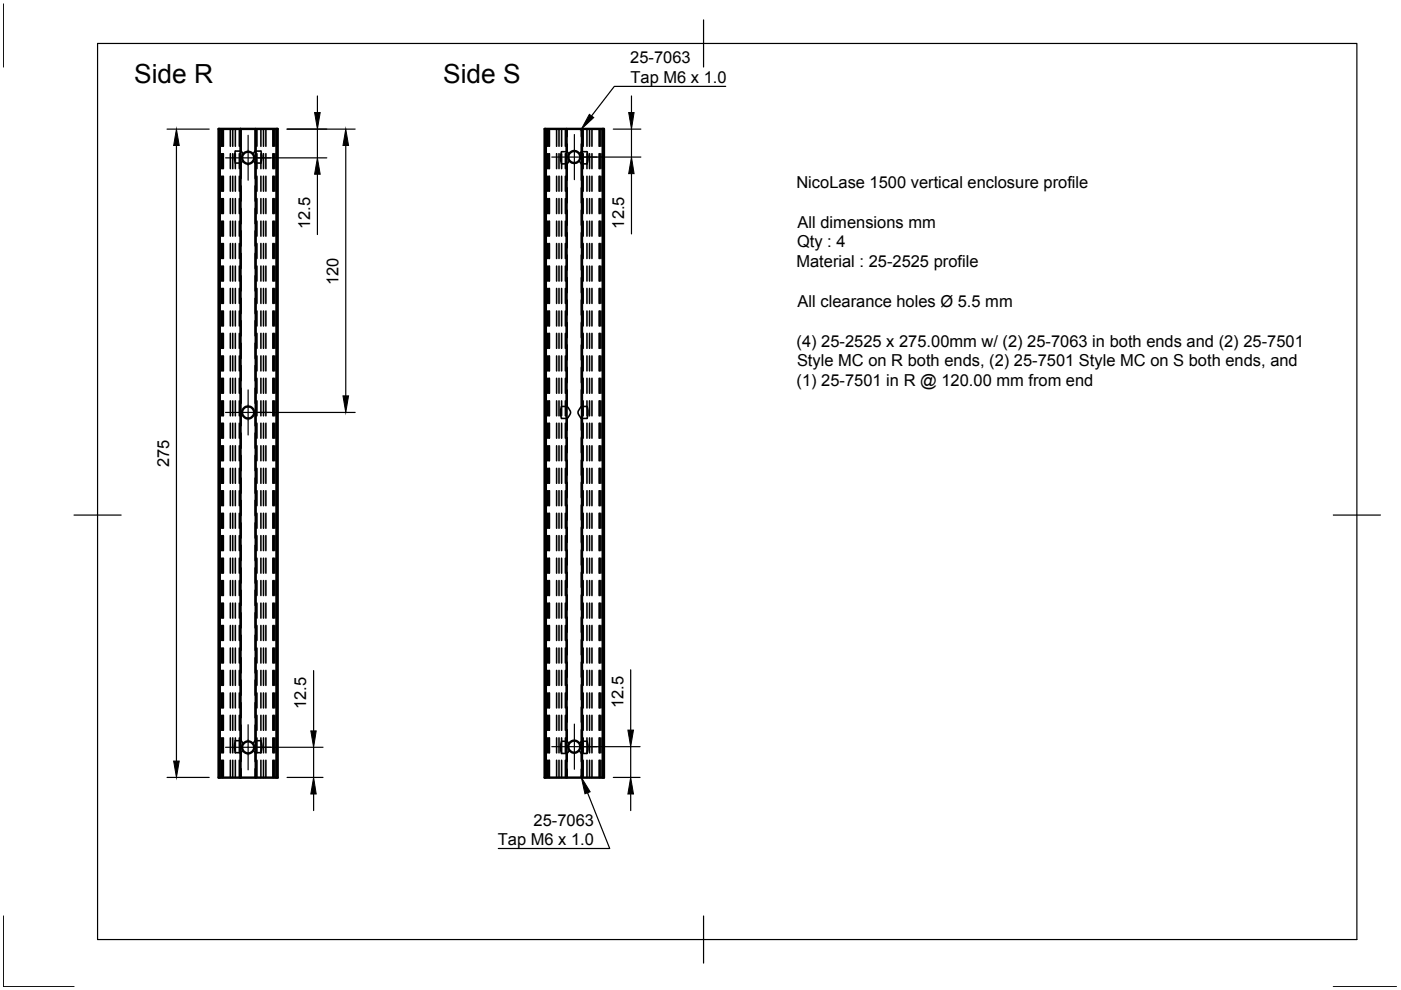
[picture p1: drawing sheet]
<svg xmlns="http://www.w3.org/2000/svg" width="297mm" height="210mm" viewBox="0 0 297 210" stroke-linecap="round" stroke-linejoin="round" font-family="sans-serif">
<!-- layer: Hidden -->
<g fill="none" stroke="#000" stroke-width=".34">
<path d="M46.9 27.3v3.7M46.9 32.6v3.2M46.9 37.4v3.1M47.2 27.3v3.7M47.2 32.6v3.2M47.2 37.4v3.1M47.4 27.3v3.7M47.4 32.6v3.2M47.4 37.4v3.1M48.8 27.3v3.7M48.8 32.6v3.2M48.8 37.4v3.1"/>
<path d="M49.3 27.3v3.7M49.3 32.6v3.2M49.3 37.4v3.1M49.9 27.3v3.7M49.9 32.6v3.2M49.9 37.4v3.1M50.7 27.3v3.7M50.7 32.6v3.2M50.7 37.4v3.1M51.1 32l.5 .7M51.1 32h-1.2l-.2 1 .2 1.6h1.2M51.1 27.3v4.7"/>
<path d="M51.1 34.6v3.2M51.1 39.4v3.2M51.5 34.1l-.4 .5M53.7 34.1l.4 .5M54.1 32l-.5 .7M54.1 32h1.2l.2 1-.2 1.6h-1.2M54.1 27.3v4.7M54.1 34.6v3.2M54.1 39.4v3.2M54.5 27.3v3.7M54.5 32.6v3.2M54.5 37.4v3.1"/>
<path d="M55.3 27.3v3.7M55.3 32.6v3.2M55.3 37.4v3.1M55.9 27.3v3.7M55.9 32.6v3.2M55.9 37.4v3.1M56.4 27.3v3.7M56.4 32.6v3.2M56.4 37.4v3.1M57.9 27.3v3.7M57.9 32.6v3.2M57.9 37.4v3.1"/>
<path d="M58 27.3v3.7M58 32.6v3.2M58 37.4v3.1M58.3 27.3v3.7M58.3 32.6v3.2M58.3 37.4v3.1M116.1 27.3v3.7M116.1 32.6v3.2M116.1 37.4v3.1M116.4 27.3v3.7M116.4 32.6v3.2M116.4 37.4v3.1"/>
<path d="M116.5 27.3v3.7M116.5 32.6v3.2M116.5 37.4v3.1M118 27.3v3.7M118 32.6v3.2M118 37.4v3.1M118.5 27.3v3.7M118.5 32.6v3.2M118.5 37.4v3.1M119.1 27.3v3.7M119.1 32.6v3.2M119.1 37.4v3.1"/>
<path d="M119.9 27.3v3.7M119.9 32.6v3.2M119.9 37.4v3.1M120.3 32.2l.3 .5M120.3 30.6v1.6h-1.2a4 4 0 0 0 0 2.5h1.2M120.3 27.3v1.7M120.3 34.7v3.5M120.3 39.8v3.2M120.8 34.1l-.5 .6M122.8 34.1l.5 .6M123.3 32.2h1.1a4 4 0 0 1 0 2.5h-1.1M123.3 32.2l-.4 .5"/>
<path d="M123.3 27.3v1.7M123.3 30.6v1.6M123.3 34.7v3.5M123.3 39.8v3.2M123.6 27.3v3.7M123.6 32.6v3.2M123.6 37.4v3.1M124.4 27.3v3.7M124.4 32.6v3.2M124.4 37.4v3.1M125 27.3v3.7M125 32.6v3.2"/>
<path d="M125 37.4v3.1M125.5 27.3v3.7M125.5 32.6v3.2M125.5 37.4v3.1M127 27.3v3.7M127 32.6v3.2M127 37.4v3.1M127.2 27.3v3.7M127.2 32.6v3.2M127.2 37.4v3.1M127.4 27.3v3.7M127.4 32.6v3.2"/>
<path d="M127.4 37.4v3.1M46.9 42.1v3.2M46.9 46.9v3.2M46.9 51.6v3.2M46.9 56.4v3.2M47.2 42.1v3.2M47.2 46.9v3.2M47.2 51.6v3.2M47.2 56.4v3.2M47.4 42.1v3.2M47.4 46.9v3.2M47.4 51.6v3.2"/>
<path d="M47.4 56.4v3.2M48.8 42.1v3.2M48.8 46.9v3.2M48.8 51.6v3.2M48.8 56.4v3.2M49.3 42.1v3.2M49.3 46.9v3.2M49.3 51.6v3.2M49.3 56.4v3.2M49.9 42.1v3.2M49.9 46.9v3.2M49.9 51.6v3.2"/>
<path d="M49.9 56.4v3.2M50.7 42.1v3.2M50.7 46.9v3.2M50.7 51.6v3.2M50.7 56.4v3.2M51.1 44.2v3.2M51.1 49v3.1M51.1 53.7v3.2M51.1 58.5v3.2M54.1 44.2v3.2M54.1 49v3.1M54.1 53.7v3.2"/>
<path d="M54.1 58.5v3.2M54.5 42.1v3.2M54.5 46.9v3.2M54.5 51.6v3.2M54.5 56.4v3.2M55.3 42.1v3.2M55.3 46.9v3.2M55.3 51.6v3.2M55.3 56.4v3.2M55.9 42.1v3.2M55.9 46.9v3.2M55.9 51.6v3.2"/>
<path d="M55.9 56.4v3.2M56.4 42.1v3.2M56.4 46.9v3.2M56.4 51.6v3.2M56.4 56.4v3.2M57.9 42.1v3.2M57.9 46.9v3.2M57.9 51.6v3.2M57.9 56.4v3.2M58 42.1v3.2M58 46.9v3.2M58 51.6v3.2"/>
<path d="M58 56.4v3.2M58.3 42.1v3.2M58.3 46.9v3.2M58.3 51.6v3.2M58.3 56.4v3.2M116.1 42.1v3.2M116.1 46.9v3.2M116.1 51.6v3.2M116.1 56.4v3.2M116.4 42.1v3.2M116.4 46.9v3.2M116.4 51.6v3.2"/>
<path d="M116.4 56.4v3.2M116.5 42.1v3.2M116.5 46.9v3.2M116.5 51.6v3.2M116.5 56.4v3.2M118 42.1v3.2M118 46.9v3.2M118 51.6v3.2M118 56.4v3.2M118.5 42.1v3.2M118.5 46.9v3.2M118.5 51.6v3.2"/>
<path d="M118.5 56.4v3.2M119.1 42.1v3.2M119.1 46.9v3.2M119.1 51.6v3.2M119.1 56.4v3.2M119.9 42.1v3.2M119.9 46.9v3.2M119.9 51.6v3.2M119.9 56.4v3.2M120.3 44.6v3.1M120.3 49.3v3.2M120.3 54.1v3.2"/>
<path d="M120.3 58.9v3.1M123.3 44.6v3.1M123.3 49.3v3.2M123.3 54.1v3.2M123.3 58.9v3.1M123.6 42.1v3.2M123.6 46.9v3.2M123.6 51.6v3.2M123.6 56.4v3.2M124.4 42.1v3.2M124.4 46.9v3.2M124.4 51.6v3.2"/>
<path d="M124.4 56.4v3.2M125 42.1v3.2M125 46.9v3.2M125 51.6v3.2M125 56.4v3.2M125.5 42.1v3.2M125.5 46.9v3.2M125.5 51.6v3.2M125.5 56.4v3.2M127 42.1v3.2M127 46.9v3.2M127 51.6v3.2"/>
<path d="M127 56.4v3.2M127.2 42.1v3.2M127.2 46.9v3.2M127.2 51.6v3.2M127.2 56.4v3.2M127.4 42.1v3.2M127.4 46.9v3.2M127.4 51.6v3.2M127.4 56.4v3.2M46.9 61.2v3.1M46.9 65.9v3.2M46.9 70.7v3.2"/>
<path d="M46.9 75.5v3.1M47.2 61.2v3.1M47.2 65.9v3.2M47.2 70.7v3.2M47.2 75.5v3.1M47.4 61.2v3.1M47.4 65.9v3.2M47.4 70.7v3.2M47.4 75.5v3.1M48.8 61.2v3.1M48.8 65.9v3.2M48.8 70.7v3.2"/>
<path d="M48.8 75.5v3.1M49.3 61.2v3.1M49.3 65.9v3.2M49.3 70.7v3.2M49.3 75.5v3.1M49.9 61.2v3.1M49.9 65.9v3.2M49.9 70.7v3.2M49.9 75.5v3.1M50.7 61.2v3.1M50.7 65.9v3.2M50.7 70.7v3.2"/>
<path d="M50.7 75.5v3.1M51.1 63.3v3.1M51.1 68v3.2M51.1 72.8v3.2M51.1 77.5v3.2M54.1 63.3v3.1M54.1 68v3.2M54.1 72.8v3.2M54.1 77.5v3.2M54.5 61.2v3.1M54.5 65.9v3.2M54.5 70.7v3.2"/>
<path d="M54.5 75.5v3.1M55.3 61.2v3.1M55.3 65.9v3.2M55.3 70.7v3.2M55.3 75.5v3.1M55.9 61.2v3.1M55.9 65.9v3.2M55.9 70.7v3.2M55.9 75.5v3.1M56.4 61.2v3.1M56.4 65.9v3.2M56.4 70.7v3.2"/>
<path d="M56.4 75.5v3.1M57.9 61.2v3.1M57.9 65.9v3.2M57.9 70.7v3.2M57.9 75.5v3.1M58 61.2v3.1M58 65.9v3.2M58 70.7v3.2M58 75.5v3.1M58.3 61.2v3.1M58.3 65.9v3.2M58.3 70.7v3.2"/>
<path d="M58.3 75.5v3.1M116.1 61.2v3.1M116.1 65.9v3.2M116.1 70.7v3.2M116.1 75.5v3.1M116.4 61.2v3.1M116.4 65.9v3.2M116.4 70.7v3.2M116.4 75.5v3.1M116.5 61.2v3.1M116.5 65.9v3.2M116.5 70.7v3.2"/>
<path d="M116.5 75.5v3.1M118 61.2v3.1M118 65.9v3.2M118 70.7v3.2M118 75.5v3.1M118.5 61.2v3.1M118.5 65.9v3.2M118.5 70.7v3.2M118.5 75.5v3.1M119.1 61.2v3.1M119.1 65.9v3.2M119.1 70.7v3.2"/>
<path d="M119.1 75.5v3.1M119.9 61.2v3.1M119.9 65.9v3.2M119.9 70.7v3.2M119.9 75.5v3.1M120.3 63.6v3.2M120.3 68.4v3.2M120.3 73.1v3.2M120.3 77.9v3.2M123.3 63.6v3.2M123.3 68.4v3.2M123.3 73.1v3.2"/>
<path d="M123.3 77.9v3.2M123.6 61.2v3.1M123.6 65.9v3.2M123.6 70.7v3.2M123.6 75.5v3.1M124.4 61.2v3.1M124.4 65.9v3.2M124.4 70.7v3.2M124.4 75.5v3.1M125 61.2v3.1M125 65.9v3.2M125 70.7v3.2"/>
<path d="M125 75.5v3.1M125.5 61.2v3.1M125.5 65.9v3.2M125.5 70.7v3.2M125.5 75.5v3.1M127 61.2v3.1M127 65.9v3.2M127 70.7v3.2M127 75.5v3.1M127.2 61.2v3.1M127.2 65.9v3.2M127.2 70.7v3.2"/>
<path d="M127.2 75.5v3.1M127.4 61.2v3.1M127.4 65.9v3.2M127.4 70.7v3.2M127.4 75.5v3.1M46.9 80.2v3.2M46.9 85v3.2M46.9 89.7v3.2M46.9 94.5v3.2M46.9 99.3v3.2M47.2 80.2v3.2M47.2 85v3.2"/>
<path d="M47.2 89.7v3.2M47.2 94.5v3.2M47.2 99.3v3.2M47.4 80.2v3.2M47.4 85v3.2M47.4 89.7v3.2M47.4 94.5v3.2M47.4 99.3v3.2M48.8 80.2v3.2M48.8 85v3.2M48.8 89.7v3.2M48.8 94.5v3.2"/>
<path d="M48.8 99.3v3.2M49.3 80.2v3.2M49.3 85v3.2M49.3 89.7v3.2M49.3 94.5v3.2M49.3 99.3v3.2M49.9 80.2v3.2M49.9 85v3.2M49.9 89.7v3.2M49.9 94.5v3.2M49.9 99.3v3.2M50.7 80.2v3.2"/>
<path d="M50.7 85v3.2M50.7 89.7v3.2M50.7 94.5v3.2M50.7 99.3v3.2M51.1 82.3v3.2M51.1 87.1v3.1M51.1 91.8v3.2M51.1 96.6v3.2M54.1 82.3v3.2M54.1 87.1v3.1M54.1 91.8v3.2M54.1 96.6v3.2"/>
<path d="M54.5 80.2v3.2M54.5 85v3.2M54.5 89.7v3.2M54.5 94.5v3.2M54.5 99.3v3.2M55.3 80.2v3.2M55.3 85v3.2M55.3 89.7v3.2M55.3 94.5v3.2M55.3 99.3v3.2M55.9 80.2v3.2M55.9 85v3.2"/>
<path d="M55.9 89.7v3.2M55.9 94.5v3.2M55.9 99.3v3.2M56.4 80.2v3.2M56.4 85v3.2M56.4 89.7v3.2M56.4 94.5v3.2M56.4 99.3v3.2M57.9 80.2v3.2M57.9 85v3.2M57.9 89.7v3.2M57.9 94.5v3.2"/>
<path d="M57.9 99.3v3.2M58 80.2v3.2M58 85v3.2M58 89.7v3.2M58 94.5v3.2M58 99.3v3.2M58.3 80.2v3.2M58.3 85v3.2M58.3 89.7v3.2M58.3 94.5v3.2M58.3 99.3v3.2M116.1 80.2v3.2"/>
<path d="M116.1 85v3.2M116.1 89.7v3.2M116.1 94.5v3.2M116.1 99.3v3.2M116.4 80.2v3.2M116.4 85v3.2M116.4 89.7v3.2M116.4 94.5v3.2M116.4 99.3v3.2M116.5 80.2v3.2M116.5 85v3.2M116.5 89.7v3.2"/>
<path d="M116.5 94.5v3.2M116.5 99.3v3.2M118 80.2v3.2M118 85v3.2M118 89.7v3.2M118 94.5v3.2M118 99.3v3.2M118.5 80.2v3.2M118.5 85v3.2M118.5 89.7v3.2M118.5 94.5v3.2M118.5 99.3v3.2"/>
<path d="M119.1 80.2v3.2M119.1 85v3.2M119.1 89.7v3.2M119.1 94.5v3.2M119.1 99.3v3.2M119.9 80.2v3.2M119.9 85v3.2M119.9 89.7v3.2M119.9 94.5v3.2M119.9 99.3v3.2M120.3 86.2v.1a1.38 1.38 0 0 1 0 2.3v.1M120.3 86.2h-1.2a3.9 3.9 0 0 0 0 2.5h1.2"/>
<path d="M120.3 82.7v3.5M120.3 88.7v2.5M120.3 92.8v3.2M120.3 97.6v3.1M123.3 86.2l-.1 .1a1.38 1.38 0 0 0 0 2.3l.1 .1M123.3 86.2h1.1a3.9 3.9 0 0 1 0 2.5h-1.1M123.3 82.7v3.5M123.3 88.7v2.5M123.3 92.8v3.2M123.3 97.6v3.1M123.6 80.2v3.2M123.6 85v3.2"/>
<path d="M123.6 89.7v3.2M123.6 94.5v3.2M123.6 99.3v3.2M124.4 80.2v3.2M124.4 85v3.2M124.4 89.7v3.2M124.4 94.5v3.2M124.4 99.3v3.2M125 80.2v3.2M125 85v3.2M125 89.7v3.2M125 94.5v3.2"/>
<path d="M125 99.3v3.2M125.5 80.2v3.2M125.5 85v3.2M125.5 89.7v3.2M125.5 94.5v3.2M125.5 99.3v3.2M127 80.2v3.2M127 85v3.2M127 89.7v3.2M127 94.5v3.2M127 99.3v3.2M127.2 80.2v3.2"/>
<path d="M127.2 85v3.2M127.2 89.7v3.2M127.2 94.5v3.2M127.2 99.3v3.2M127.4 80.2v3.2M127.4 85v3.2M127.4 89.7v3.2M127.4 94.5v3.2M127.4 99.3v3.2M46.9 104v3.2M46.9 108.8v3.2M46.9 113.6v3.1"/>
<path d="M46.9 118.3v3.2M47.2 104v3.2M47.2 108.8v3.2M47.2 113.6v3.1M47.2 118.3v3.2M47.4 104v3.2M47.4 108.8v3.2M47.4 113.6v3.1M47.4 118.3v3.2M48.8 104v3.2M48.8 108.8v3.2M48.8 113.6v3.1"/>
<path d="M48.8 118.3v3.2M49.3 104v3.2M49.3 108.8v3.2M49.3 113.6v3.1M49.3 118.3v3.2M49.9 104v3.2M49.9 108.8v3.2M49.9 113.6v3.1M49.9 118.3v3.2M50.7 104v3.2M50.7 108.8v3.2M50.7 113.6v3.1"/>
<path d="M50.7 118.3v3.2M51.1 101.4v3.1M51.1 106.1v3.2M51.1 110.9v3.2M51.1 115.6v3.2M54.1 101.4v3.1M54.1 106.1v3.2M54.1 110.9v3.2M54.1 115.6v3.2M54.5 104v3.2M54.5 108.8v3.2M54.5 113.6v3.1"/>
<path d="M54.5 118.3v3.2M55.3 104v3.2M55.3 108.8v3.2M55.3 113.6v3.1M55.3 118.3v3.2M55.9 104v3.2M55.9 108.8v3.2M55.9 113.6v3.1M55.9 118.3v3.2M56.4 104v3.2M56.4 108.8v3.2M56.4 113.6v3.1"/>
<path d="M56.4 118.3v3.2M57.9 104v3.2M57.9 108.8v3.2M57.9 113.6v3.1M57.9 118.3v3.2M58 104v3.2M58 108.8v3.2M58 113.6v3.1M58 118.3v3.2M58.3 104v3.2M58.3 108.8v3.2M58.3 113.6v3.1"/>
<path d="M58.3 118.3v3.2M116.1 104v3.2M116.1 108.8v3.2M116.1 113.6v3.1M116.1 118.3v3.2M116.4 104v3.2M116.4 108.8v3.2M116.4 113.6v3.1M116.4 118.3v3.2M116.5 104v3.2M116.5 108.8v3.2M116.5 113.6v3.1"/>
<path d="M116.5 118.3v3.2M118 104v3.2M118 108.8v3.2M118 113.6v3.1M118 118.3v3.2M118.5 104v3.2M118.5 108.8v3.2M118.5 113.6v3.1M118.5 118.3v3.2M119.1 104v3.2M119.1 108.8v3.2M119.1 113.6v3.1"/>
<path d="M119.1 118.3v3.2M119.9 104v3.2M119.9 108.8v3.2M119.9 113.6v3.1M119.9 118.3v3.2M120.3 102.3v3.2M120.3 107.1v3.2M120.3 111.8v3.2M120.3 116.6v3.2M123.3 102.3v3.2M123.3 107.1v3.2M123.3 111.8v3.2"/>
<path d="M123.3 116.6v3.2M123.6 104v3.2M123.6 108.8v3.2M123.6 113.6v3.1M123.6 118.3v3.2M124.4 104v3.2M124.4 108.8v3.2M124.4 113.6v3.1M124.4 118.3v3.2M125 104v3.2M125 108.8v3.2M125 113.6v3.1"/>
<path d="M125 118.3v3.2M125.5 104v3.2M125.5 108.8v3.2M125.5 113.6v3.1M125.5 118.3v3.2M127 104v3.2M127 108.8v3.2M127 113.6v3.1M127 118.3v3.2M127.2 104v3.2M127.2 108.8v3.2M127.2 113.6v3.1"/>
<path d="M127.2 118.3v3.2M127.4 104v3.2M127.4 108.8v3.2M127.4 113.6v3.1M127.4 118.3v3.2M46.9 123.1v3.2M46.9 127.9v3.1M46.9 132.6v3.2M46.9 137.4v3.2M47.2 123.1v3.2M47.2 127.9v3.1M47.2 132.6v3.2"/>
<path d="M47.2 137.4v3.2M47.4 123.1v3.2M47.4 127.9v3.1M47.4 132.6v3.2M47.4 137.4v3.2M48.8 123.1v3.2M48.8 127.9v3.1M48.8 132.6v3.2M48.8 137.4v3.2M49.3 123.1v3.2M49.3 127.9v3.1M49.3 132.6v3.2"/>
<path d="M49.3 137.4v3.2M49.9 123.1v3.2M49.9 127.9v3.1M49.9 132.6v3.2M49.9 137.4v3.2M50.7 123.1v3.2M50.7 127.9v3.1M50.7 132.6v3.2M50.7 137.4v3.2M51.1 120.4v3.2M51.1 125.2v3.1M51.1 129.9v3.2"/>
<path d="M51.1 134.7v3.2M51.1 139.5v3.1M54.1 120.4v3.2M54.1 125.2v3.1M54.1 129.9v3.2M54.1 134.7v3.2M54.1 139.5v3.1M54.5 123.1v3.2M54.5 127.9v3.1M54.5 132.6v3.2M54.5 137.4v3.2M55.3 123.1v3.2"/>
<path d="M55.3 127.9v3.1M55.3 132.6v3.2M55.3 137.4v3.2M55.9 123.1v3.2M55.9 127.9v3.1M55.9 132.6v3.2M55.9 137.4v3.2M56.4 123.1v3.2M56.4 127.9v3.1M56.4 132.6v3.2M56.4 137.4v3.2M57.9 123.1v3.2"/>
<path d="M57.9 127.9v3.1M57.9 132.6v3.2M57.9 137.4v3.2M58 123.1v3.2M58 127.9v3.1M58 132.6v3.2M58 137.4v3.2M58.3 123.1v3.2M58.3 127.9v3.1M58.3 132.6v3.2M58.3 137.4v3.2M116.1 123.1v3.2"/>
<path d="M116.1 127.9v3.1M116.1 132.6v3.2M116.1 137.4v3.2M116.4 123.1v3.2M116.4 127.9v3.1M116.4 132.6v3.2M116.4 137.4v3.2M116.5 123.1v3.2M116.5 127.9v3.1M116.5 132.6v3.2M116.5 137.4v3.2M118 123.1v3.2"/>
<path d="M118 127.9v3.1M118 132.6v3.2M118 137.4v3.2M118.5 123.1v3.2M118.5 127.9v3.1M118.5 132.6v3.2M118.5 137.4v3.2M119.1 123.1v3.2M119.1 127.9v3.1M119.1 132.6v3.2M119.1 137.4v3.2M119.9 123.1v3.2"/>
<path d="M119.9 127.9v3.1M119.9 132.6v3.2M119.9 137.4v3.2M120.3 121.4v3.1M120.3 126.1v3.2M120.3 130.9v3.2M120.3 135.7v3.1M123.3 121.4v3.1M123.3 126.1v3.2M123.3 130.9v3.2M123.3 135.7v3.1M123.6 123.1v3.2"/>
<path d="M123.6 127.9v3.1M123.6 132.6v3.2M123.6 137.4v3.2M124.4 123.1v3.2M124.4 127.9v3.1M124.4 132.6v3.2M124.4 137.4v3.2M125 123.1v3.2M125 127.9v3.1M125 132.6v3.2M125 137.4v3.2M125.5 123.1v3.2"/>
<path d="M125.5 127.9v3.1M125.5 132.6v3.2M125.5 137.4v3.2M127 123.1v3.2M127 127.9v3.1M127 132.6v3.2M127 137.4v3.2M127.2 123.1v3.2M127.2 127.9v3.1M127.2 132.6v3.2M127.2 137.4v3.2M127.4 123.1v3.2"/>
<path d="M127.4 127.9v3.1M127.4 132.6v3.2M127.4 137.4v3.2M46.9 142.1v3.2M46.9 146.9v3.2M46.9 151.7v3.1M46.9 156.4v3.2M47.2 142.1v3.2M47.2 146.9v3.2M47.2 151.7v3.1M47.2 156.4v3.2M47.4 142.1v3.2"/>
<path d="M47.4 146.9v3.2M47.4 151.7v3.1M47.4 156.4v3.2M48.8 142.1v3.2M48.8 146.9v3.2M48.8 151.7v3.1M48.8 156.4v3.2M49.3 142.1v3.2M49.3 146.9v3.2M49.3 151.7v3.1M49.3 156.4v3.2M49.9 142.1v3.2"/>
<path d="M49.9 146.9v3.2M49.9 151.7v3.1M49.9 156.4v3.2M50.7 142.1v3.2M50.7 146.9v3.2M50.7 151.7v3.1M50.7 156.4v3.2M51.1 157l.5 .7M51.1 157h-1.2l-.2 1.1 .2 1.5h1.2M51.1 144.2v3.2M51.1 149v3.2M51.1 153.7v3.3"/>
<path d="M51.1 159.6v1.8M51.5 159.1l-.4 .5M53.7 159.1l.4 .5M54.1 157l-.5 .7M54.1 157h1.2l.2 1.1-.2 1.5h-1.2M54.1 144.2v3.2M54.1 149v3.2M54.1 153.7v3.3M54.1 159.6v1.8M54.5 142.1v3.2M54.5 146.9v3.2M54.5 151.7v3.1"/>
<path d="M54.5 156.4v3.2M55.3 142.1v3.2M55.3 146.9v3.2M55.3 151.7v3.1M55.3 156.4v3.2M55.9 142.1v3.2M55.9 146.9v3.2M55.9 151.7v3.1M55.9 156.4v3.2M56.4 142.1v3.2M56.4 146.9v3.2M56.4 151.7v3.1"/>
<path d="M56.4 156.4v3.2M57.9 142.1v3.2M57.9 146.9v3.2M57.9 151.7v3.1M57.9 156.4v3.2M58 142.1v3.2M58 146.9v3.2M58 151.7v3.1M58 156.4v3.2M58.3 142.1v3.2M58.3 146.9v3.2M58.3 151.7v3.1"/>
<path d="M58.3 156.4v3.2M116.1 142.1v3.2M116.1 146.9v3.2M116.1 151.7v3.1M116.1 156.4v3.2M116.4 142.1v3.2M116.4 146.9v3.2M116.4 151.7v3.1M116.4 156.4v3.2M116.5 142.1v3.2M116.5 146.9v3.2M116.5 151.7v3.1"/>
<path d="M116.5 156.4v3.2M118 142.1v3.2M118 146.9v3.2M118 151.7v3.1M118 156.4v3.2M118.5 142.1v3.2M118.5 146.9v3.2M118.5 151.7v3.1M118.5 156.4v3.2M119.1 142.1v3.2M119.1 146.9v3.2M119.1 151.7v3.1"/>
<path d="M119.1 156.4v3.2M119.9 142.1v3.2M119.9 146.9v3.2M119.9 151.7v3.1M119.9 156.4v3.2M120.3 157.2l.3 .5M120.3 157.2h-1.2a4 4 0 0 0 0 2.6h1.2M120.3 140.4v3.2M120.3 145.2v3.2M120.3 149.9v3.2M120.3 154.7v2.5M120.3 159.8v1.7"/>
<path d="M120.8 159.1l-.5 .7M122.8 159.1l.5 .7M123.3 157.2l-.4 .5M123.3 157.2h1.1a4 4 0 0 1 0 2.6h-1.1M123.3 140.4v3.2M123.3 145.2v3.2M123.3 149.9v3.2M123.3 154.7v2.5M123.3 159.8v1.7M123.6 142.1v3.2M123.6 146.9v3.2M123.6 151.7v3.1"/>
<path d="M123.6 156.4v3.2M124.4 142.1v3.2M124.4 146.9v3.2M124.4 151.7v3.1M124.4 156.4v3.2M125 142.1v3.2M125 146.9v3.2M125 151.7v3.1M125 156.4v3.2M125.5 142.1v3.2M125.5 146.9v3.2M125.5 151.7v3.1"/>
<path d="M125.5 156.4v3.2M127 142.1v3.2M127 146.9v3.2M127 151.7v3.1M127 156.4v3.2M127.2 142.1v3.2M127.2 146.9v3.2M127.2 151.7v3.1M127.2 156.4v3.2M127.4 142.1v3.2M127.4 146.9v3.2M127.4 151.7v3.1"/>
<path d="M127.4 156.4v3.2M46.9 161.2v3.7M47.2 161.2v3.7M47.4 161.2v3.7M48.8 161.2v3.7M49.3 161.2v3.7M49.9 161.2v3.7M50.7 161.2v3.7M51.1 163v1.9M54.1 163v1.9M54.5 161.2v3.7M55.3 161.2v3.7"/>
<path d="M55.9 161.2v3.7M56.4 161.2v3.7M57.9 161.2v3.7M58 161.2v3.7M58.3 161.2v3.7M116.1 161.2v3.7M116.4 161.2v3.7M116.5 161.2v3.7M118 161.2v3.7M118.5 161.2v3.7M119.1 161.2v3.7M119.9 161.2v3.7"/>
<path d="M120.3 163.1v1.8M123.3 163.1v1.8M123.6 161.2v3.7M124.4 161.2v3.7M125 161.2v3.7M125.5 161.2v3.7M127 161.2v3.7M127.2 161.2v3.7M127.4 161.2v3.7"/>
</g>
<!-- layer: Visible -->
<g fill="none" stroke="#000" stroke-width=".51">
<path d="M46.6 27.3v137.6M51 27.3h7.9v137.6h-7.9M51 27.3h-4.7v137.6h4.7M51 27.3v137.6M54.2 27.3v137.6M58.6 27.3v137.6M115.5 27.3h12.5v137.6h-12.5zM115.7 27.3v137.6M120.1 27.3v137.6M123.4 27.3v137.6M127.8 27.3v137.6"/>
<circle cx="52.6" cy="33.4" r="1.27"/>
<circle cx="121.7" cy="33.3" r="1.28"/>
<circle cx="52.6" cy="87.4" r="1.28"/>
<circle cx="52.6" cy="158.5" r="1.27"/>
<circle cx="121.7" cy="158.3" r="1.28"/>
</g>
<!-- layer: Border -->
<path d="M.7 .8v13.4M20.7 9.2h267v190h-267zM149.2 4.2v10M15.7 109.2h10M282.7 109.2h10M.7 194.2v15h15M149.2 194.2v10M282.7 209.2h13.4" fill="none" stroke="#000" stroke-width=".25"/>
<!-- layer: Center Lines -->
<path d="M47.8 33.5h9.6M52.6 28.7v9.5M117 33.3h9.6M121.8 28.5v9.6M47.8 87.4h9.6M52.6 82.7v9.5M47.8 158.4h9.6M52.6 153.7v9.5M117 158.3h9.6M121.8 153.5v9.6" fill="none" stroke="#000" stroke-width=".25"/>
<!-- layer: Dimensions -->
<g fill="none" stroke="#000" stroke-width=".25">
<path d="M35.4 27.4h9M37.4 30.8v130.6M54.6 33.5h14.7M60.9 27.4h14.4M67.3 20.3v3.6M67.3 27.4v6.1M67.3 36.9v12.8M73.3 30.8v53.1M123.8 33.3h12.1M130 27.4h5.9M133.9 20.3v3.6M133.9 27.4v5.9"/>
<path d="M133.9 36.8v12.8M54.6 87.4h20.7M54.6 158.4h13.9M66.5 142.2v12.8M66.5 158.4v6.4M123.8 158.3h11.9M133.7 142v12.8M133.7 158.3v6.5M35.4 164.8h9M60.9 164.8h7.6M66.5 168.3v3.6M130 164.8h5.7"/>
<path d="M133.7 168.3v3.6"/>
</g>
<path d="M37.4 27.4l.6 3.4h-1.2zM66.7 23.9h1.2l-.6 3.5zM67.3 33.5l.6 3.4h-1.2zM73.3 27.4l.6 3.4h-1.2zM133.3 23.9h1.1l-.5 3.5zM133.9 33.3l.5 3.5h-1.1zM72.7 83.9h1.2l-.6 3.5zM65.9 155h1.1l-.5 3.4zM133.1 154.8h1.2l-.6 3.5zM36.8 161.4h1.2l-.6 3.4zM66.5 164.8l.5 3.5h-1.1zM133.7 164.8l.6 3.5h-1.2z" fill="#000" stroke="#000" stroke-width=".21"/>
<!-- layer: Annotations -->
<path d="M125 24.2l.9 .7-2.6 2.5zM123.3 164.8l1.8 3.1-1.1 .4z" fill="#000" stroke="#000" stroke-width=".21"/>
<path d="M153.9 18.3h-23.7l-4.8 6.3M124.6 168.1l4.7 11.8h-23.7" fill="none" stroke="#000" stroke-width=".25"/>
<g font-size="5.6">
<text x="28.4" y="17.6">Side R</text>
<text x="94" y="17.6">Side S</text>
</g>
<g font-size="3.5">
<text x="133.6" y="13.4">25-7063</text>
<text x="133.7" y="17.6">Tap M6 x 1.0</text>
<text x="168.9" y="39.9">NicoLase 1500 vertical enclosure profile</text>
<text x="65.8" y="48.6" transform="rotate(-90 65.8 48.6)">12.5</text>
<text x="132.3" y="48.5" transform="rotate(-90 132.3 48.5)">12.5</text>
<text x="169" y="52.4">Qty : 4</text>
<text x="169.1" y="48.2">All dimensions mm</text>
<text x="168.9" y="56.7">Material : 25-2525 profile</text>
<text x="71.8" y="60.4" transform="rotate(-90 71.8 60.4)">120</text>
<text x="169.1" y="65.1">All clearance holes Ø 5.5 mm</text>
<text x="168.9" y="73.5">(4) 25-2525 x 275.00mm w/ (2) 25-7063 in both ends and (2) 25-7501</text>
<text x="169" y="77.7">Style MC on R both ends, (2) 25-7501 Style MC on S both ends, and</text>
<text x="168.9" y="81.9">(1) 25-7501 in R @ 120.00 mm from end</text>
<text x="35.9" y="99" transform="rotate(-90 35.9 99)">275</text>
<text x="64.9" y="150.3" transform="rotate(-90 64.9 150.3)">12.5</text>
<text x="132.2" y="150.2" transform="rotate(-90 132.2 150.2)">12.5</text>
<text x="105.6" y="179.2">Tap M6 x 1.0</text>
<text x="113.1" y="175">25-7063</text>
</g>
</svg>
